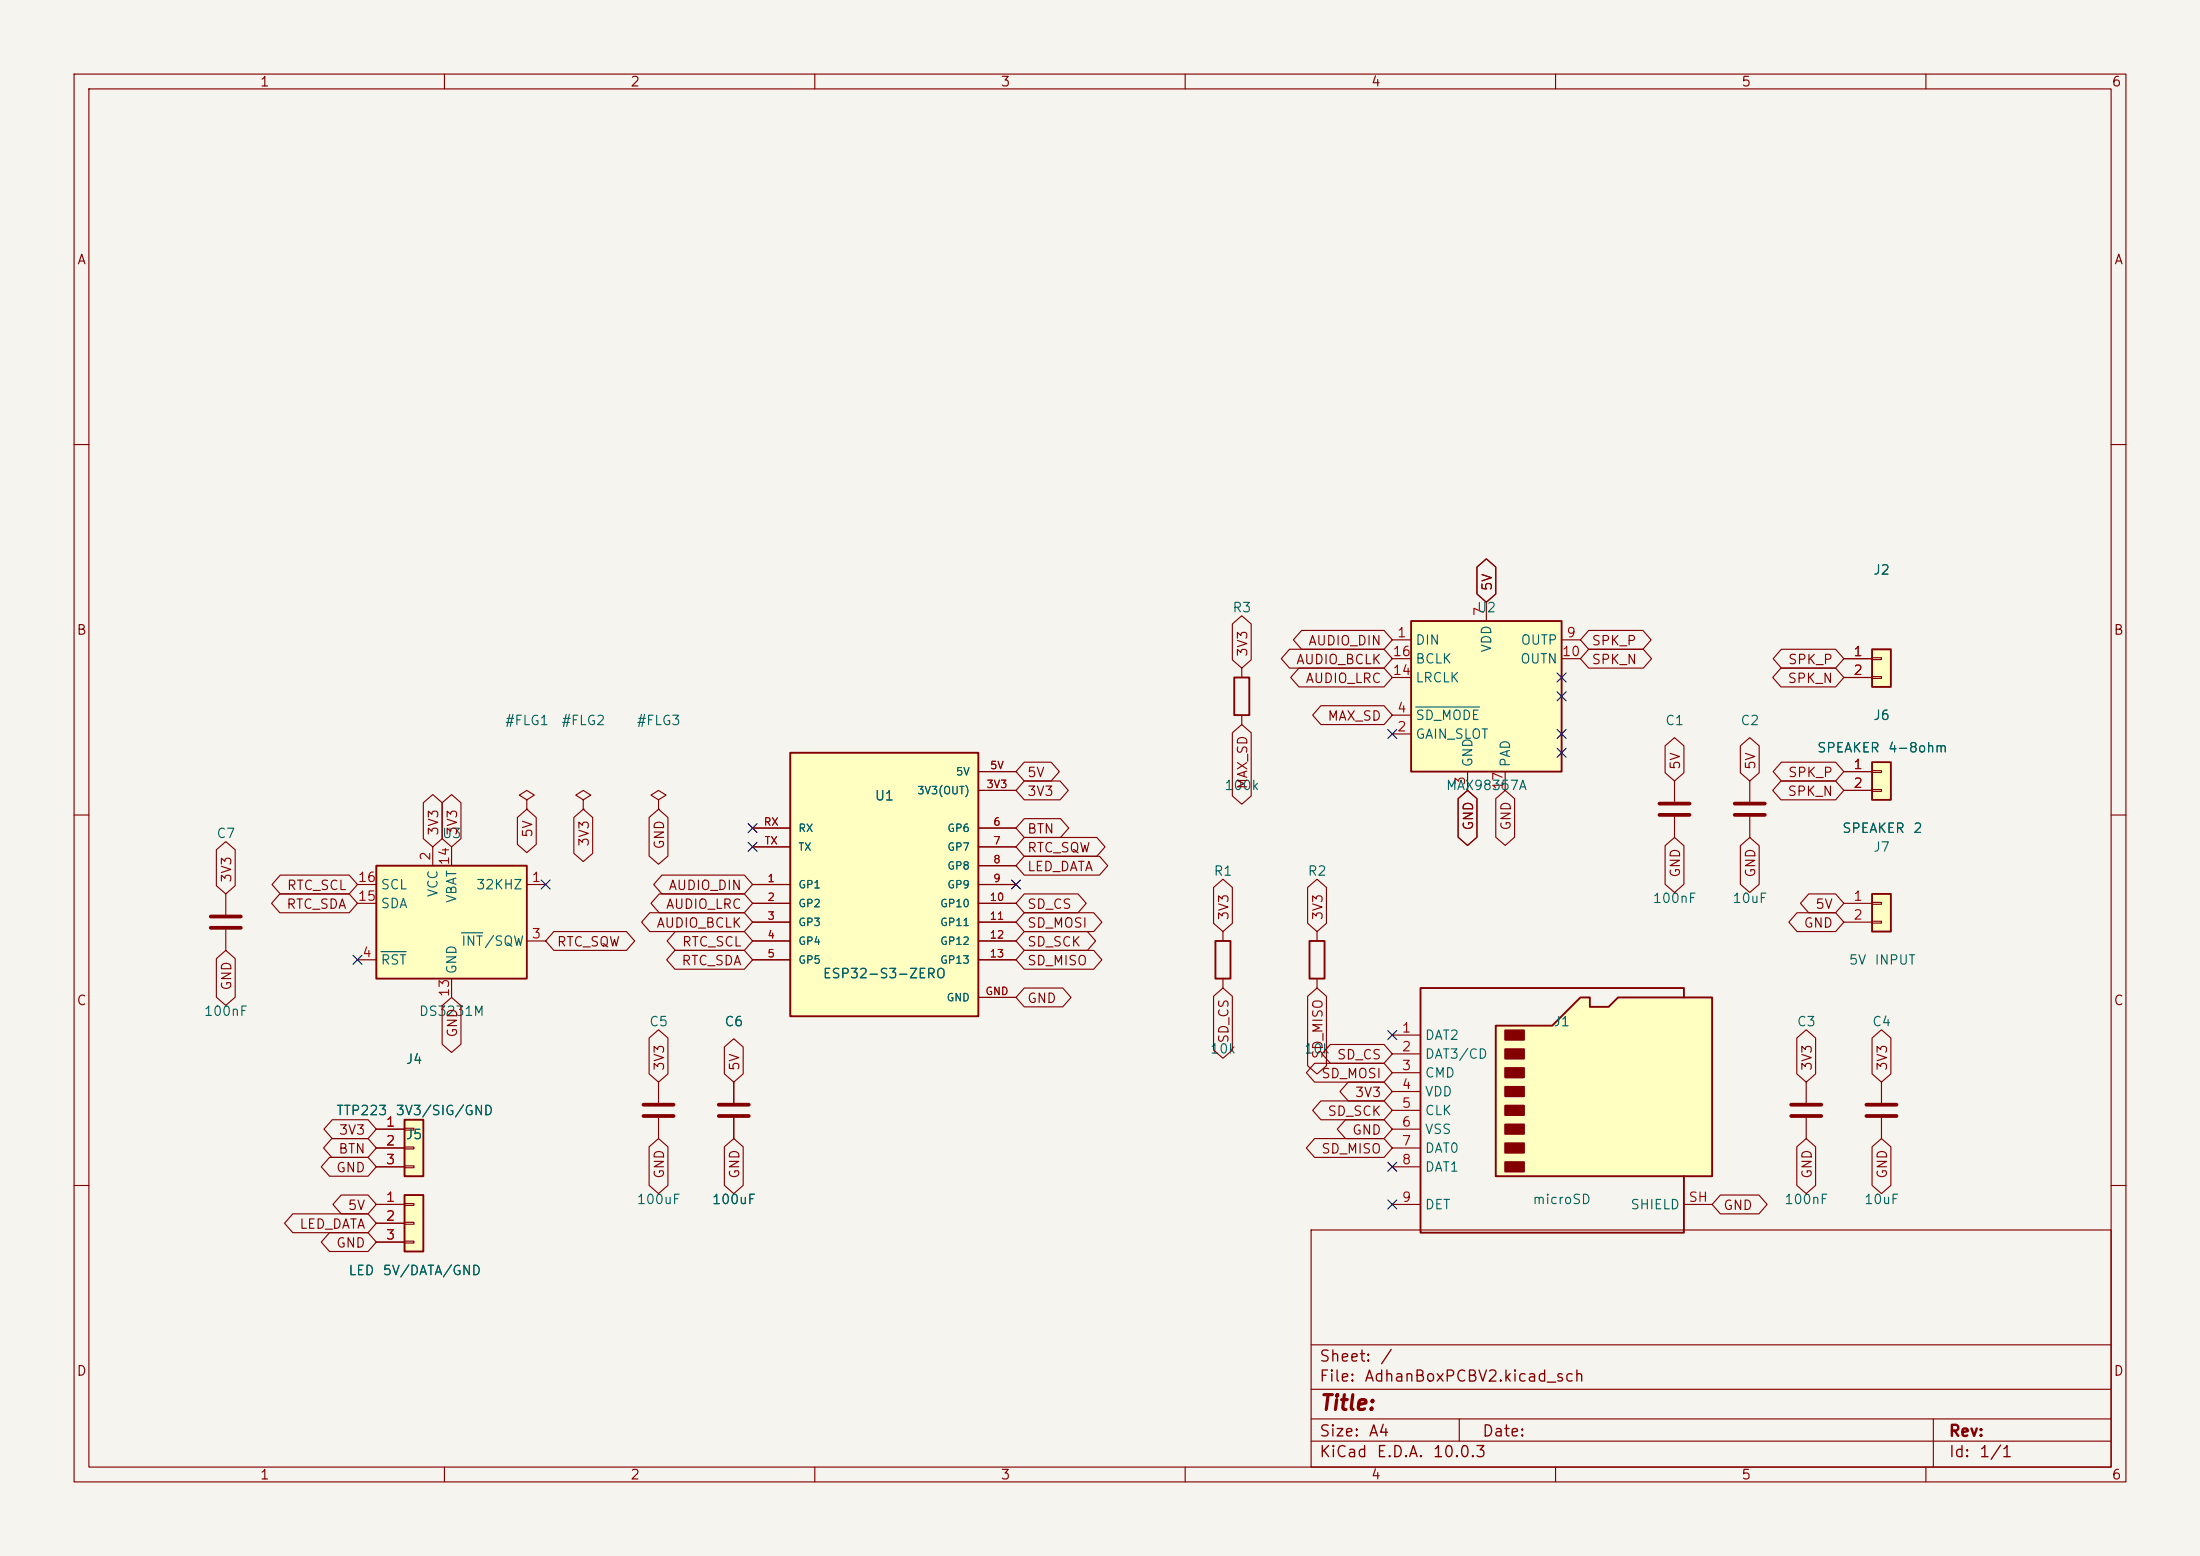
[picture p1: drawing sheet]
<svg xmlns="http://www.w3.org/2000/svg" width="297mm" height="210mm" viewBox="0 0 297 210" stroke-linecap="round" stroke-linejoin="round" font-family="sans-serif">
<path d="M0 0h297v210h-297z" fill="#f5f4ef" stroke="#f5f4ef" stroke-width=".14"/>
<g fill="none" stroke="#840000" stroke-width=".15">
<path d="M10 10h277v190h-277zM12 12h273v186h-273zM60 10v2M110 10v2M160 10v2M210 10v2M260 10v2M10 60h2M285 60h2M10 110h2M285 110h2M10 160h2"/>
<path d="M177 166h108v32h-108zM285 160h2M60 198v2M110 198v2M160 198v2M177 194.5h108M177 191.5h108M177 187.5h108M177 181.5h108M197 191.5v3M210 198v2M260 198v2"/>
<path d="M261 191.5v6.5"/>
</g>
<path d="M106.7 101.6h25.4v35.6h-25.4z" fill="#ffffc2"/>
<path d="M106.7 101.6h25.4v35.6h-25.4z" fill="none" stroke="#840000" stroke-width=".25"/>
<g fill="none" stroke="#840000" stroke-width=".15">
<path d="M101.6 119.4h5.1M101.6 111.8h5.1M101.6 114.3h5.1M132.1 119.4h5.1M132.1 106.7h5.1M132.1 104.1h5.1M132.1 111.8h5.1M132.1 114.3h5.1M132.1 116.8h5.1M101.6 121.9h5.1M101.6 124.5h5.1M101.6 127h5.1"/>
<path d="M101.6 129.5h5.1M132.1 121.9h5.1M132.1 124.5h5.1M132.1 127h5.1M132.1 129.5h5.1M132.1 134.6h5.1"/>
</g>
<path d="M252.7 120.7h2.6v5h-2.6z" fill="#ffffc2"/>
<path d="M252.7 120.7h2.6v5h-2.6z" fill="none" stroke="#840000" stroke-width=".25"/>
<path d="M248.9 121.9h3.8M248.9 124.5h3.8M252.7 121.8h1.3v.2h-1.3zM252.7 124.3h1.3v.3h-1.3zM243.8 146.1v2.7M243.8 150.9v2.8M254 146.1v2.7M254 150.9v2.8" fill="none" stroke="#840000" stroke-width=".15"/>
<path d="M241.8 149.1h4.1M241.8 150.6h4.1M252 149.1h4M252 150.6h4" fill="none" stroke="#840000" stroke-width=".51"/>
<path d="M252.7 87.6h2.6v5.1h-2.6z" fill="#ffffc2"/>
<path d="M252.7 87.6h2.6v5.1h-2.6z" fill="none" stroke="#840000" stroke-width=".25"/>
<path d="M248.9 88.9h3.8M248.9 91.4h3.8M252.7 88.8h1.3v.2h-1.3zM252.7 91.3h1.3v.3h-1.3z" fill="none" stroke="#840000" stroke-width=".15"/>
<path d="M201.9 138.4h7.6l3.9-3.8h1.2v1.3h2.6l1.2-1.3h12.7v24.2h-29.2z" fill="#ffffc2"/>
<path d="M201.9 138.4h7.6l3.9-3.8h1.2v1.3h2.6l1.2-1.3h12.7v24.2h-29.2zM227.3 134.6v-1.2h-35.5v33h35.5v-7.6" fill="none" stroke="#840000" stroke-width=".25"/>
<g fill="#840000" stroke="#840000" stroke-width=".25">
<path d="M203.2 139.1h2.5v1.2h-2.5z"/>
<path d="M203.2 141.6h2.5v1.3h-2.5z"/>
<path d="M203.2 144.1h2.5v1.3h-2.5z"/>
<path d="M203.2 146.7h2.5v1.3h-2.5z"/>
<path d="M203.2 149.2h2.5v1.3h-2.5z"/>
<path d="M203.2 151.8h2.5v1.2h-2.5z"/>
<path d="M203.2 154.3h2.5v1.3h-2.5z"/>
<path d="M203.2 156.8h2.5v1.3h-2.5z"/>
</g>
<path d="M236.2 105.4v2.8M236.2 110.2v2.8M188 139.7h3.8M188 142.2h3.8M188 144.8h3.8M188 147.3h3.8M188 149.9h3.8M188 152.4h3.8M188 154.9h3.8M188 157.5h3.8M188 162.6h3.8M227.3 162.6h3.8" fill="none" stroke="#840000" stroke-width=".15"/>
<path d="M234.2 108.5h4.1M234.2 110h4.1" fill="none" stroke="#840000" stroke-width=".51"/>
<path d="M190.5 83.8h20.3v20.3h-20.3z" fill="#ffffc2"/>
<path d="M166.6 91.4h2.1v5.1h-2.1zM190.5 83.8h20.3v20.3h-20.3z" fill="none" stroke="#840000" stroke-width=".25"/>
<g fill="none" stroke="#840000" stroke-width=".15">
<path d="M167.6 90.2v1.2M167.6 96.5v1.3M188 86.4h2.5M188 99.1h2.5M188 96.5h2.5M188 88.9h2.5M188 91.4h2.5M200.7 81.3v2.5M210.8 86.4h2.6M210.8 88.9h2.6M71.1 108l1-.7-1-.6-1 .6 1 .7v1.2M71.1 109.2h.1"/>
<path d="M78.7 108l1.1-.7-1.1-.6-1 .6 1 .7v1.2M78.7 109.2h.1M198.1 104.1v2.6M203.2 104.1v2.6M226.1 105.4v2.8M226.1 110.2v2.8M88.9 146.1v2.7M88.9 150.9v2.8M99.1 146.1v2.7M99.1 150.9v2.8"/>
</g>
<path d="M191.1 95.4h8.6" fill="none" stroke="#006464" stroke-width=".15"/>
<path d="M224 108.5h4.1M224 110h4.1M86.9 149.1h4M86.9 150.6h4M97 149.1h4.1M97 150.6h4.1" fill="none" stroke="#840000" stroke-width=".51"/>
<path d="M50.8 116.8h20.3v15.3h-20.3z" fill="#ffffc2"/>
<path d="M50.8 116.8h20.3v15.3h-20.3z" fill="none" stroke="#840000" stroke-width=".25"/>
<path d="M48.3 119.4h2.5M58.4 114.3v2.5M61 114.3v2.5M71.1 119.4h2.6M30.5 120.7v2.7M30.5 125.5v2.8M48.3 129.5h2.5M48.3 121.9h2.5M61 132.1v2.5M71.1 127h2.6" fill="none" stroke="#840000" stroke-width=".15"/>
<path d="M51.4 128.4h3.4M62.3 125.9h2.9" fill="none" stroke="#006464" stroke-width=".15"/>
<path d="M28.4 123.7h4.1M28.4 125.2h4.1" fill="none" stroke="#840000" stroke-width=".51"/>
<path d="M252.7 102.9h2.6v5.1h-2.6z" fill="#ffffc2"/>
<path d="M252.7 102.9h2.6v5.1h-2.6z" fill="none" stroke="#840000" stroke-width=".25"/>
<path d="M248.9 104.1h3.8M248.9 106.7h3.8M252.7 104h1.3v.3h-1.3zM252.7 106.6h1.3v.2h-1.3z" fill="none" stroke="#840000" stroke-width=".15"/>
<path d="M54.6 151.1h2.5v7.7h-2.5z" fill="#ffffc2"/>
<path d="M54.6 151.1h2.5v7.7h-2.5z" fill="none" stroke="#840000" stroke-width=".25"/>
<path d="M50.8 152.4h3.8M50.8 154.9h3.8M50.8 157.5h3.8M54.6 152.3h1.3v.2h-1.3zM54.6 154.8h1.3v.3h-1.3zM54.6 157.4h1.3v.2h-1.3z" fill="none" stroke="#840000" stroke-width=".15"/>
<path d="M54.6 161.3h2.5v7.6h-2.5z" fill="#ffffc2"/>
<path d="M164.1 127h2v5.1h-2zM176.8 127h2v5.1h-2zM54.6 161.3h2.5v7.6h-2.5z" fill="none" stroke="#840000" stroke-width=".25"/>
<g fill="none" stroke="#840000" stroke-width=".15">
<path d="M199.4 76.5l1.3-1.1 1.2 1.1v3.7l-1.2 1.1-1.3-1.1zM166.4 84.2l1.2-1.1 1.3 1.1v4.9l-1.3 1.1-1.2-1.1zM166.4 98.9l1.2-1.1 1.3 1.1v8.5l-1.3 1.1-1.2-1.1zM174.1 87.6h12.7l1.2 1.3-1.2 1.3h-12.7l-1.1-1.3zM175.4 90.2h11.4l1.2 1.2-1.2 1.3h-11.4l-1.2-1.3zM175.7 85.1h11.1l1.2 1.3-1.2 1.2h-11.1l-1.1-1.2zM178.3 95.2h8.5l1.2 1.3-1.2 1.3h-8.5l-1.1-1.3zM214.5 85.1h7.3l1.1 1.3-1.1 1.2h-7.3l-1.1-1.2zM214.5 87.6h7.4l1.1 1.3-1.1 1.3h-7.4l-1.1-1.3zM240.4 90.2h7.4l1.1 1.2-1.1 1.3h-7.4l-1.1-1.3zM240.5 87.6h7.3l1.1 1.3-1.1 1.3h-7.3l-1.1-1.3zM248.9 88.9h3.8"/>
<path d="M248.9 91.4h3.8M29.2 114.7l1.3-1.1 1.3 1.1v4.8l-1.3 1.2-1.3-1.2zM37.8 118.1h9.3l1.2 1.3-1.2 1.3h-9.3l-1.1-1.3zM57.1 108.3l1.3-1.1 1.3 1.1v4.9l-1.3 1.1-1.3-1.1zM59.7 108.3l1.3-1.1 1.2 1.1v4.9l-1.2 1.1-1.3-1.1zM69.8 110.3l1.3-1.1 1.3 1.1v3.7l-1.3 1.1-1.3-1.1zM77.5 110.3l1.2-1.1 1.3 1.1v4.9l-1.3 1.1-1.2-1.1zM87.6 110.3l1.3-1.1 1.3 1.1v5.2l-1.3 1.1-1.3-1.1zM88.9 108l1-.7-1-.6-1 .6 1 .7v1.2M88.9 109.2h.1M89.4 118.1h11.1l1.1 1.3-1.1 1.3h-11.1l-1.2-1.3zM101.6 119.4h5.1"/>
<path d="M101.6 111.8h5.1M101.6 114.3h5.1M132.1 119.4h5.1M132.1 106.7h5.1M132.1 104.1h5.1M132.1 111.8h5.1M132.1 114.3h5.1M132.1 116.8h5.1M138.3 105.4h4.8l1.1 1.3-1.1 1.3h-4.8l-1.1-1.3zM138.3 110.5h4.9l1.1 1.3-1.1 1.2h-4.9l-1.1-1.2zM138.3 102.9h3.6l1.1 1.2-1.1 1.3h-3.6l-1.1-1.3zM138.3 115.6h10.1l1.1 1.2-1.1 1.3h-10.1l-1.1-1.3z"/>
<path d="M138.3 113h9.8l1.1 1.3-1.1 1.3h-9.8l-1.1-1.3zM163.8 119.8l1.3-1.1 1.3 1.1v4.8l-1.3 1.1-1.3-1.1zM176.5 119.8l1.3-1.1 1.3 1.1v4.8l-1.3 1.1-1.3-1.1zM196.8 107.8l1.3-1.1 1.3 1.1v5.2l-1.3 1.1-1.3-1.1zM201.9 107.8l1.3-1.1 1.3 1.1v5.2l-1.3 1.1-1.3-1.1zM224.8 100.7l1.3-1.1 1.2 1.1v3.6l-1.2 1.1-1.3-1.1zM224.8 114.1l1.3-1.1 1.2 1.1v5.2l-1.2 1.2-1.3-1.2zM234.9 114.1l1.3-1.1 1.3 1.1v5.2l-1.3 1.2-1.3-1.2zM234.9 100.7l1.3-1.1 1.3 1.1v3.6l-1.3 1.1-1.3-1.1zM240.4 105.4h7.4l1.1 1.3-1.1 1.3h-7.4l-1.1-1.3zM240.5 102.9h7.3l1.1 1.2-1.1 1.3h-7.3l-1.1-1.3zM248.9 106.7h3.8"/>
<path d="M248.9 104.1h3.8M29.2 129.4l1.3-1.1 1.3 1.1v5.2l-1.3 1.1-1.3-1.1zM37.8 120.6h9.3l1.2 1.3-1.2 1.3h-9.3l-1.1-1.3zM59.7 135.7l1.3-1.1 1.2 1.1v5.2l-1.2 1.1-1.3-1.1zM74.8 125.7h9.8l1.1 1.3-1.1 1.3h-9.8l-1.1-1.3zM87.7 123.2h12.8l1.1 1.3-1.1 1.2h-12.8l-1.1-1.2zM89 120.6h11.5l1.1 1.3-1.1 1.3h-11.5l-1.1-1.3zM91.1 128.3h9.4l1.1 1.2-1.1 1.3h-9.4l-1.1-1.3zM91.2 125.7h9.3l1.1 1.3-1.1 1.3h-9.3l-1.1-1.3zM101.6 121.9h5.1M101.6 124.5h5.1M101.6 127h5.1"/>
<path d="M101.6 129.5h5.1M132.1 121.9h5.1M132.1 124.5h5.1M132.1 127h5.1M132.1 129.5h5.1M132.1 134.6h5.1M138.3 128.3h9.3l1.2 1.2-1.2 1.3h-9.3l-1.1-1.3zM138.3 125.7h8.5l1.1 1.3-1.1 1.3h-8.5l-1.1-1.3zM138.3 120.6h7.2l1.1 1.3-1.1 1.3h-7.2l-1.1-1.3zM138.3 123.2h9.3l1.2 1.3-1.2 1.2h-9.3l-1.1-1.2zM138.3 133.3h5.2l1.1 1.3-1.1 1.3h-5.2l-1.1-1.3zM163.8 134.5l1.3-1.1 1.3 1.1v7.2l-1.3 1.1-1.3-1.1z"/>
<path d="M165.1 125.7v1.3M165.1 132.1v1.3M176.5 134.5l1.3-1.1 1.3 1.1v9.3l-1.3 1.2-1.3-1.2zM177.8 125.7v1.3M177.8 132.1v1.3M242.6 123.2h5.2l1.1 1.3-1.1 1.2h-5.2l-1.1-1.2zM244.2 120.6h3.6l1.1 1.3-1.1 1.3h-3.6l-1.1-1.3zM44.5 156.2h5.2l1.1 1.3-1.1 1.3h-5.2l-1.1-1.3zM44.8 153.7h4.9l1.1 1.2-1.1 1.3h-4.9l-1.1-1.3zM44.8 151.1h4.9l1.1 1.3-1.1 1.3h-4.9l-1.1-1.3zM50.8 152.4h3.8M50.8 154.9h3.8"/>
<path d="M50.8 157.5h3.8M87.6 140.1l1.3-1.1 1.3 1.1v4.8l-1.3 1.2-1.3-1.2zM87.6 154.8l1.3-1.1 1.3 1.1v5.2l-1.3 1.1-1.3-1.1zM97.8 154.8l1.3-1.1 1.2 1.1v5.2l-1.2 1.1-1.3-1.1zM97.8 141.3l1.3-1.1 1.2 1.1v3.6l-1.2 1.2-1.3-1.2zM99.1 146.1v2.7M99.1 150.9v2.8M177.5 153.7h9.3l1.2 1.2-1.2 1.3h-9.3l-1.1-1.3zM177.5 143.5h9.3l1.2 1.3-1.2 1.3h-9.3l-1.1-1.3zM178.3 148.6h8.5l1.2 1.3-1.2 1.2h-8.5l-1.1-1.2zM179.6 141h7.2l1.2 1.2-1.2 1.3h-7.2l-1.1-1.3zM181.6 151.1h5.2l1.2 1.3-1.2 1.3h-5.2l-1.1-1.3z"/>
<path d="M182 146h4.8l1.2 1.3-1.2 1.3h-4.8l-1.1-1.3zM242.6 154.8l1.2-1.1 1.3 1.1v5.2l-1.3 1.1-1.2-1.1zM242.6 140.1l1.2-1.1 1.3 1.1v4.8l-1.3 1.2-1.2-1.2zM252.7 140.1l1.3-1.1 1.3 1.1v4.8l-1.3 1.2-1.3-1.2zM252.7 154.8l1.3-1.1 1.3 1.1v5.2l-1.3 1.1-1.3-1.1zM39.5 163.8h10.2l1.1 1.3-1.1 1.3h-10.2l-1.1-1.3zM44.5 166.4h5.2l1.1 1.2-1.1 1.3h-5.2l-1.1-1.3zM46.1 161.3h3.6l1.1 1.3-1.1 1.2h-3.6l-1.2-1.2zM50.8 162.6h3.8M50.8 165.1h3.8M50.8 167.6h3.8M54.6 162.4h1.3v.3h-1.3z"/>
<path d="M54.6 165h1.3v.2h-1.3zM54.6 167.5h1.3v.3h-1.3zM232.3 161.3h5.2l1.1 1.3-1.1 1.2h-5.2l-1.2-1.2z"/>
</g>
<g fill="none" stroke="#000084" stroke-width=".15">
<path d="M187.4 98.5l1.2 1.2M188.6 98.5l-1.2 1.2M210.2 98.5l1.2 1.2M210.2 93.4l1.2 1.2M210.2 90.8l1.2 1.2M211.4 98.5l-1.2 1.2M211.4 93.4l-1.2 1.2M211.4 90.8l-1.2 1.2M73.1 118.8l1.2 1.2M74.3 118.8l-1.2 1.2M101 111.2l1.2 1.2M101 113.7l1.2 1.2"/>
<path d="M102.2 111.2l-1.2 1.2M102.2 113.7l-1.2 1.2M136.6 118.8l1.2 1.2M137.8 118.8l-1.2 1.2M210.2 101l1.2 1.2M211.4 101l-1.2 1.2M47.7 128.9l1.2 1.2M48.9 128.9l-1.2 1.2M187.4 139.1l1.2 1.2M188.6 139.1l-1.2 1.2M187.4 156.9l1.2 1.2M188.6 156.9l-1.2 1.2"/>
<path d="M187.4 162l1.2 1.2M188.6 162l-1.2 1.2"/>
</g>
<text font-size="2" fill="#840000" x="178" y="190.8">Title:</text>
<g font-size="1.5" fill="#840000">
<text x="178" y="184.2">Sheet:</text>
<text x="186.2" y="184.2">/</text>
<text x="178" y="186.9">File:</text>
<text x="184.1" y="186.9">AdhanBoxPCBV2.kicad_sch</text>
<text x="178" y="197.1">KiCad</text>
<text x="178" y="194.3">Size:</text>
<text x="184.7" y="194.3">A4</text>
<text x="185.7" y="197.1">E.D.A.</text>
<text x="193.3" y="197.1">10.0.3</text>
<text x="200" y="194.3">Date:</text>
<text x="263" y="194.3">Rev:</text>
<text x="263" y="197.1">Id:</text>
<text x="267.1" y="197.1">1/1</text>
</g>
<g font-size="1.3" fill="#840000">
<text x="35" y="12">1</text>
<text x="85" y="12">2</text>
<text x="135" y="12">3</text>
<text x="185" y="12">4</text>
<text x="235" y="12">5</text>
<text x="285" y="12">6</text>
<text x="10.3" y="36">A</text>
<text x="285.3" y="36">A</text>
<text x="201.7" y="79.9" transform="rotate(-90 201.7 79.9)">5V</text>
<text x="10.3" y="86">B</text>
<text x="168.7" y="88.7" transform="rotate(-90 168.7 88.7)">3V3</text>
<text x="174.9" y="90">AUDIO_BCLK</text>
<text x="176.5" y="87.4">AUDIO_DIN</text>
<text x="214.8" y="87.4">SPK_P</text>
<text x="214.8" y="90">SPK_N</text>
<text x="241.3" y="90">SPK_P</text>
<text x="285.3" y="86">B</text>
<text x="176.2" y="92.5">AUDIO_LRC</text>
<text x="241.2" y="92.5">SPK_N</text>
<text x="179.1" y="97.6">MAX_SD</text>
<text x="138.6" y="107.7">3V3</text>
<text x="138.6" y="105.2">5V</text>
<text x="168.7" y="106.6" transform="rotate(-90 168.7 106.6)">MAX_SD</text>
<text x="227.1" y="104" transform="rotate(-90 227.1 104)">5V</text>
<text x="237.3" y="104" transform="rotate(-90 237.3 104)">5V</text>
<text x="241.2" y="107.7">SPK_N</text>
<text x="241.3" y="105.2">SPK_P</text>
<text x="59.5" y="112.9" transform="rotate(-90 59.5 112.9)">3V3</text>
<text x="62" y="112.9" transform="rotate(-90 62 112.9)">3V3</text>
<text x="72.2" y="113.2" transform="rotate(-90 72.2 113.2)">5V</text>
<text x="138.6" y="112.8">BTN</text>
<text x="199.2" y="112.2" transform="rotate(-90 199.2 112.2)">GND</text>
<text x="204.3" y="112.2" transform="rotate(-90 204.3 112.2)">GND</text>
<text x="31.5" y="119.2" transform="rotate(-90 31.5 119.2)">3V3</text>
<text x="79.8" y="114.4" transform="rotate(-90 79.8 114.4)">3V3</text>
<text x="90" y="114.7" transform="rotate(-90 90 114.7)">GND</text>
<text x="138.6" y="117.9">LED_DATA</text>
<text x="138.6" y="115.4">RTC_SQW</text>
<text x="227.1" y="118.5" transform="rotate(-90 227.1 118.5)">GND</text>
<text x="237.3" y="118.5" transform="rotate(-90 237.3 118.5)">GND</text>
<text x="38.6" y="123">RTC_SDA</text>
<text x="38.6" y="120.4">RTC_SCL</text>
<text x="88.5" y="125.5">AUDIO_BCLK</text>
<text x="89.8" y="123">AUDIO_LRC</text>
<text x="90.2" y="120.4">AUDIO_DIN</text>
<text x="138.6" y="123">SD_CS</text>
<text x="138.6" y="125.5">SD_MOSI</text>
<text x="166.2" y="124.3" transform="rotate(-90 166.2 124.3)">3V3</text>
<text x="178.9" y="124.3" transform="rotate(-90 178.9 124.3)">3V3</text>
<text x="243.4" y="125.5">GND</text>
<text x="245" y="123">5V</text>
<text x="75.1" y="128.1">RTC_SQW</text>
<text x="91.9" y="130.6">RTC_SDA</text>
<text x="92" y="128.1">RTC_SCL</text>
<text x="138.6" y="130.6">SD_MISO</text>
<text x="138.6" y="128.1">SD_SCK</text>
<text x="10.3" y="136">C</text>
<text x="31.5" y="133.8" transform="rotate(-90 31.5 133.8)">GND</text>
<text x="138.6" y="135.7">GND</text>
<text x="285.3" y="136">C</text>
<text x="62" y="140.1" transform="rotate(-90 62 140.1)">GND</text>
<text x="166.2" y="140.9" transform="rotate(-90 166.2 140.9)">SD_CS</text>
<text x="178.9" y="143" transform="rotate(-90 178.9 143)">SD_MISO</text>
<text x="180.4" y="143.3">SD_CS</text>
<text x="90" y="144.6" transform="rotate(-90 90 144.6)">3V3</text>
<text x="100.1" y="144.6" transform="rotate(-90 100.1 144.6)">5V</text>
<text x="178.3" y="145.8">SD_MOSI</text>
<text x="182.8" y="148.4">3V3</text>
<text x="244.9" y="144.6" transform="rotate(-90 244.9 144.6)">3V3</text>
<text x="255.1" y="144.6" transform="rotate(-90 255.1 144.6)">3V3</text>
<text x="45.7" y="153.5">3V3</text>
<text x="179.1" y="150.9">SD_SCK</text>
<text x="182.5" y="153.5">GND</text>
<text x="45.3" y="158.5">GND</text>
<text x="45.6" y="156">BTN</text>
<text x="90" y="159.2" transform="rotate(-90 90 159.2)">GND</text>
<text x="100.1" y="159.2" transform="rotate(-90 100.1 159.2)">GND</text>
<text x="178.3" y="156">SD_MISO</text>
<text x="244.9" y="159.2" transform="rotate(-90 244.9 159.2)">GND</text>
<text x="255.1" y="159.2" transform="rotate(-90 255.1 159.2)">GND</text>
<text x="40.3" y="166.2">LED_DATA</text>
<text x="46.9" y="163.6">5V</text>
<text x="232.6" y="163.6">GND</text>
<text x="45.3" y="168.7">GND</text>
<text x="10.3" y="186">D</text>
<text x="285.3" y="186">D</text>
<text x="35" y="200">1</text>
<text x="85" y="200">2</text>
<text x="135" y="200">3</text>
<text x="185" y="200">4</text>
<text x="235" y="200">5</text>
<text x="285" y="200">6</text>
</g>
<g font-size="1.3" fill="#006464">
<text x="252.8" y="77.9">J2</text>
<text x="166.3" y="83">R3</text>
<text x="199.3" y="83">U2</text>
<text x="191" y="87.3">DIN</text>
<text x="191" y="89.9">BCLK</text>
<text x="201.6" y="88.2" transform="rotate(-90 201.6 88.2)">VDD</text>
<text x="205.1" y="89.9">OUTN</text>
<text x="205.2" y="87.3">OUTP</text>
<text x="191" y="92.4">LRCLK</text>
<text x="68.1" y="98.2">#FLG1</text>
<text x="75.7" y="98.2">#FLG2</text>
<text x="85.9" y="98.2">#FLG3</text>
<text x="191" y="100">GAIN_SLOT</text>
<text x="191" y="97.5">SD_MODE</text>
<text x="224.7" y="98.2">C1</text>
<text x="234.9" y="98.2">C2</text>
<text x="245.2" y="101.9">SPEAKER</text>
<text x="252.8" y="97.5">J6</text>
<text x="254.8" y="101.9">4-8ohm</text>
<text x="165.2" y="107">100k</text>
<text x="195.1" y="107">MAX98357A</text>
<text x="199.1" y="103.6" transform="rotate(-90 199.1 103.6)">GND</text>
<text x="204.2" y="103.6" transform="rotate(-90 204.2 103.6)">PAD</text>
<text x="29.1" y="113.4">C7</text>
<text x="59.6" y="113.4">U3</text>
<text x="118" y="108.4">U1</text>
<text x="248.6" y="112.7">SPEAKER</text>
<text x="258.2" y="112.7">2</text>
<text x="163.8" y="118.5">R1</text>
<text x="176.5" y="118.5">R2</text>
<text x="252.8" y="115.3">J7</text>
<text x="51.3" y="122.9">SDA</text>
<text x="51.3" y="120.4">SCL</text>
<text x="59.4" y="121.2" transform="rotate(-90 59.4 121.2)">VCC</text>
<text x="61.9" y="122" transform="rotate(-90 61.9 122)">VBAT</text>
<text x="64.2" y="120.4">32KHZ</text>
<text x="223" y="122.2">100nF</text>
<text x="233.8" y="122.2">10uF</text>
<text x="51.3" y="130.5">RST</text>
<text x="61.9" y="131.6" transform="rotate(-90 61.9 131.6)">GND</text>
<text x="62.2" y="128">INT/SQW</text>
<text x="249.5" y="130.5">5V</text>
<text x="253" y="130.5">INPUT</text>
<text x="27.4" y="137.4">100nF</text>
<text x="56.5" y="137.4">DS3231M</text>
<text x="111" y="132.4">ESP32-S3-ZERO</text>
<text x="54.7" y="143.9">J4</text>
<text x="87.6" y="138.8">C5</text>
<text x="97.7" y="138.8">C6</text>
<text x="163.3" y="142.5">10k</text>
<text x="176" y="142.5">10k</text>
<text x="192.3" y="140.7">DAT2</text>
<text x="192.3" y="143.2">DAT3/CD</text>
<text x="209.6" y="138.8">J1</text>
<text x="242.5" y="138.8">C3</text>
<text x="252.7" y="138.8">C4</text>
<text x="192.3" y="145.8">CMD</text>
<text x="192.3" y="148.3">VDD</text>
<text x="45.3" y="150.8">TTP223</text>
<text x="53.3" y="150.8">3V3/SIG/GND</text>
<text x="54.7" y="154.1">J5</text>
<text x="192.3" y="150.8">CLK</text>
<text x="192.3" y="153.4">VSS</text>
<text x="192.3" y="155.9">DAT0</text>
<text x="192.3" y="158.5">DAT1</text>
<text x="85.9" y="162.8">100uF</text>
<text x="96" y="162.8">100uF</text>
<text x="192.3" y="163.5">DET</text>
<text x="206.8" y="162.8">microSD</text>
<text x="220" y="163.5">SHIELD</text>
<text x="240.8" y="162.8">100nF</text>
<text x="251.6" y="162.8">10uF</text>
<text x="46.9" y="172.4">LED</text>
<text x="51.6" y="172.4">5V/DATA/GND</text>
</g>
<g font-size="1.3" fill="#a90000">
<text x="200.6" y="83.3" transform="rotate(-90 200.6 83.3)">7</text>
<text x="187.9" y="88.9">16</text>
<text x="188.5" y="86.3">1</text>
<text x="210.8" y="88.9">10</text>
<text x="211.4" y="86.3">9</text>
<text x="250.1" y="88.9">1</text>
<text x="187.9" y="91.4">14</text>
<text x="250.1" y="91.4">2</text>
<text x="188.5" y="99">2</text>
<text x="188.5" y="96.5">4</text>
<text x="198.1" y="106.1" transform="rotate(-90 198.1 106.1)">3</text>
<text x="203.2" y="106.7" transform="rotate(-90 203.2 106.7)">17</text>
<text x="250.1" y="104.1">1</text>
<text x="250.1" y="106.7">2</text>
<text x="48.2" y="119.4">16</text>
<text x="58.4" y="116.3" transform="rotate(-90 58.4 116.3)">2</text>
<text x="60.9" y="116.9" transform="rotate(-90 60.9 116.9)">14</text>
<text x="71.7" y="119.4">1</text>
<text x="48.2" y="121.9">15</text>
<text x="250.1" y="121.9">1</text>
<text x="250.1" y="124.4">2</text>
<text x="48.8" y="129.5">4</text>
<text x="71.7" y="127">3</text>
<text x="60.9" y="134.7" transform="rotate(-90 60.9 134.7)">13</text>
<text x="189.2" y="139.7">1</text>
<text x="189.2" y="142.2">2</text>
<text x="189.2" y="144.8">3</text>
<text x="189.2" y="147.3">4</text>
<text x="189.2" y="149.8">5</text>
<text x="52" y="152.4">1</text>
<text x="52" y="154.9">2</text>
<text x="189.2" y="152.4">6</text>
<text x="189.2" y="154.9">7</text>
<text x="52" y="157.5">3</text>
<text x="189.2" y="157.5">8</text>
<text x="52" y="162.5">1</text>
<text x="52" y="165.1">2</text>
<text x="52" y="167.6">3</text>
<text x="189.2" y="162.5">9</text>
<text x="227.9" y="162.5">SH</text>
</g>
<g font-size="1" fill="#006464">
<text x="123.7" y="107.5">3V3(OUT)</text>
<text x="129" y="104.9">5V</text>
<text x="107.7" y="112.5">RX</text>
<text x="127.8" y="112.5">GP6</text>
<text x="107.7" y="115.1">TX</text>
<text x="127.8" y="115.1">GP7</text>
<text x="127.8" y="117.6">GP8</text>
<text x="107.7" y="120.2">GP1</text>
<text x="107.7" y="122.7">GP2</text>
<text x="107.7" y="125.2">GP3</text>
<text x="126.8" y="122.7">GP10</text>
<text x="126.8" y="125.2">GP11</text>
<text x="127.8" y="120.2">GP9</text>
<text x="107.7" y="127.8">GP4</text>
<text x="107.7" y="130.3">GP5</text>
<text x="126.8" y="127.8">GP12</text>
<text x="126.8" y="130.3">GP13</text>
<text x="127.7" y="135.4">GND</text>
</g>
<g font-size="1" fill="#a90000">
<text x="133.1" y="106.6">3V3</text>
<text x="133.6" y="104.1">5V</text>
<text x="103" y="111.7">RX</text>
<text x="134" y="111.7">6</text>
<text x="103.1" y="114.2">TX</text>
<text x="103.5" y="119.3">1</text>
<text x="134" y="114.2">7</text>
<text x="134" y="116.8">8</text>
<text x="134" y="119.3">9</text>
<text x="103.5" y="121.8">2</text>
<text x="103.5" y="124.4">3</text>
<text x="133.5" y="121.8">10</text>
<text x="133.5" y="124.4">11</text>
<text x="103.5" y="126.9">4</text>
<text x="103.5" y="129.5">5</text>
<text x="133.5" y="126.9">12</text>
<text x="133.5" y="129.5">13</text>
<text x="132.9" y="134.5">GND</text>
</g>
</svg>
